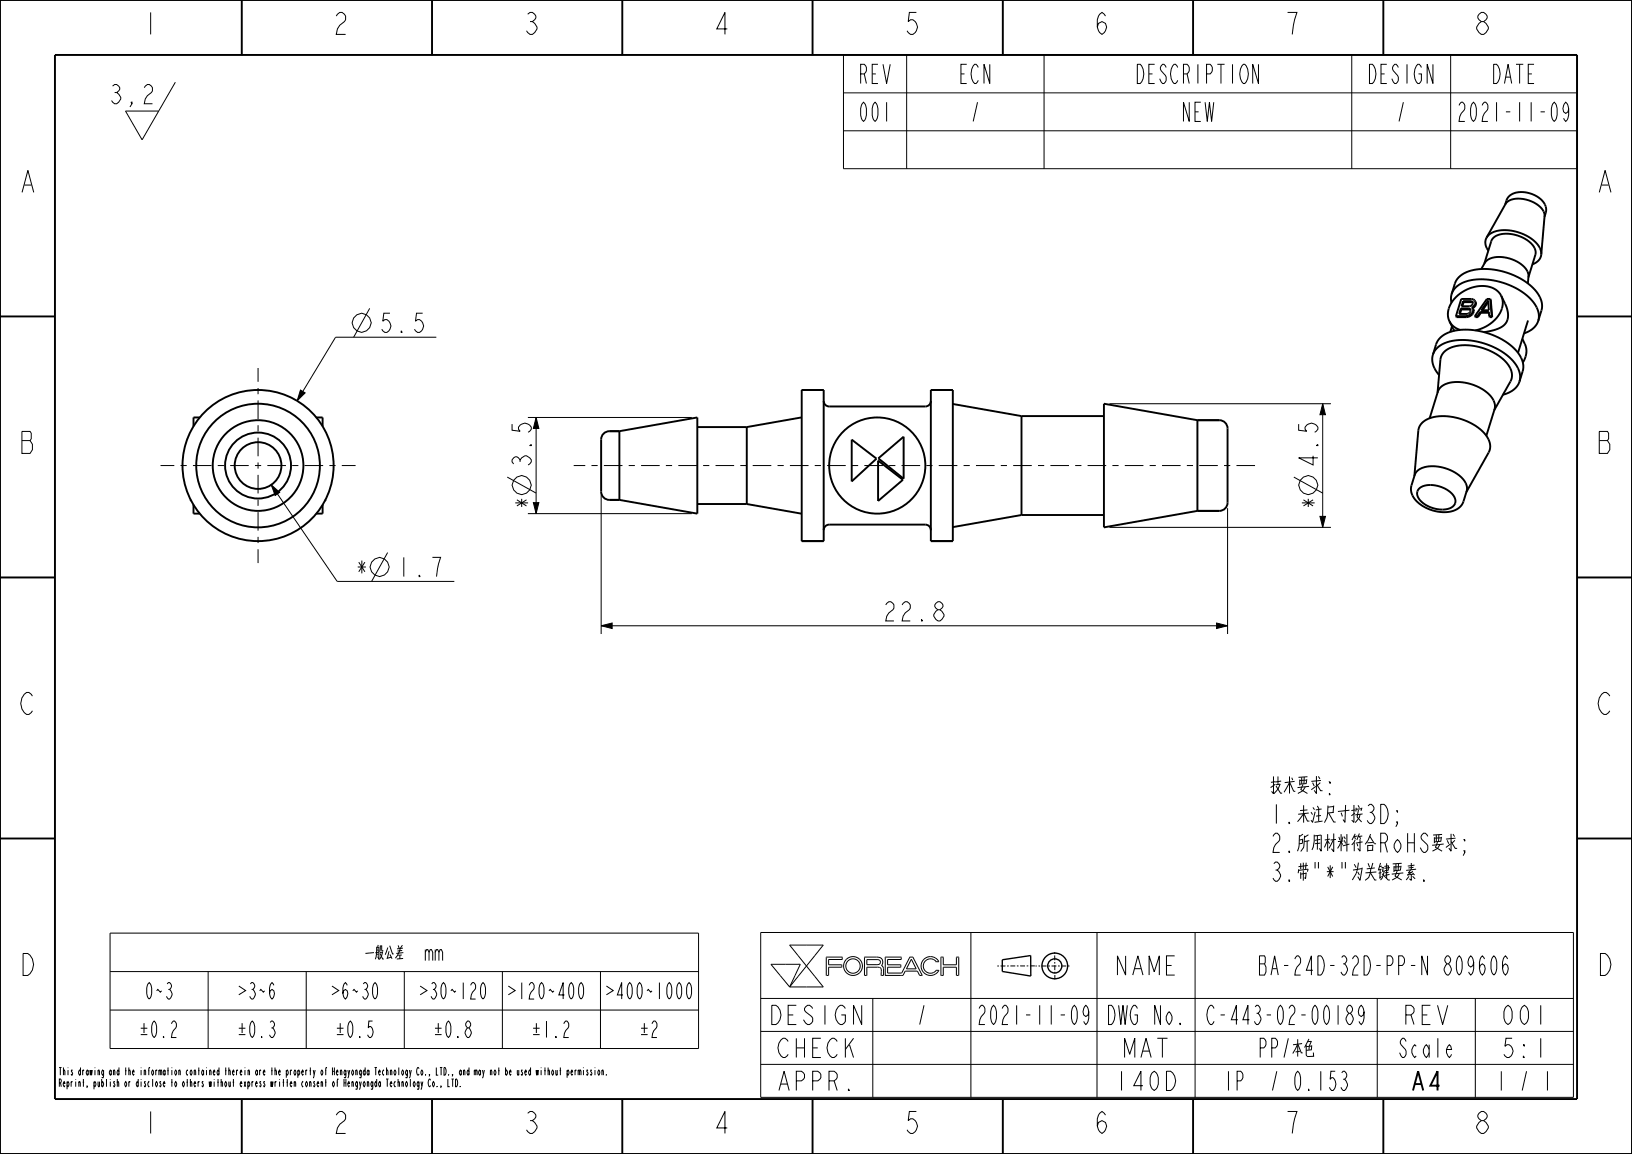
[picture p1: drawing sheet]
<svg xmlns="http://www.w3.org/2000/svg" width="297mm" height="210mm" viewBox="0 0 297 210" stroke-linecap="round" stroke-linejoin="round" font-family="sans-serif">
<g fill="none" stroke="#000" stroke-width=".18">
<path d="M20.5 15.7l.4-.3a.82 .82 0 0 1 .9 .9l-.6 .5a1.58 1.58 0 0 1 .8 1.2 1.2 1.2 0 0 1-1.1 .9l-.6-.6M20.9 16.8h.3M24 18.9l-.2-.3h.2v.3l-.3 .6M26.3 16l.5-.6h.4l.5 .6a1.35 1.35 0 0 1-.9 1.4l-.4 .6-.1 .9h1.4M31.9 15l-6 10.4-3.1-5.2h6.1M153.5 10h133.5v20.7h-133.5zM153.5 16.9h133.5M165 10v20.7M190 10v20.7M207 11.7a.96 .96 0 0 1 1 .9 2.6 2.6 0 0 1-.5 2.6h-.5zM229 11.7v3.5l-1-3.5v3.5M246 10v20.7"/>
<path d="M264 10v20.7M265.5 19.2l.4-.6h.3a1.25 1.25 0 0 1-.3 2l-.2 .6-.2 .9h1.1M285.5 19.8l-.2 .6-.3 .2a1.24 1.24 0 0 1 0-2 2.91 2.91 0 0 1 0 3.5l-.4-.6M153.5 23.8h133.5M67.3 56.1l-2.9 5.3M76.9 57h-1.1l-.2 1.5 .4-.3a1.17 1.17 0 0 1 1.1 1.1 1.17 1.17 0 0 1-1.1 1.2l-.6-.6M54.7 71l.8 .5-1.4 1.4zM79.4 61.4h-18.3l-7 11.5M93.2 77.2v1.1l1.4 .2-.2-.4a1.17 1.17 0 0 1 1.1-1.1 1.17 1.17 0 0 1 1.2 1.1l-.6 .6M96.1 76h29.8M97.6 76l.5 2h-1zM97.6 76v17.5"/>
<path d="M201.9 73.5h40.3M236.3 77.2v1.1l1.5 .2-.3-.4a1.17 1.17 0 0 1 1.2-1.1 1.17 1.17 0 0 1 1.1 1.1l-.5 .6M240.7 73.5l.5 2h-1zM240.7 73.5v22.5M49.4 88.2l1.5 1.4-.8 .6zM49.4 88.2l12 17.6h21.3M92.3 86.8l5.3 2.9M96.1 93.5h29.8M97.1 91.5h1l-.5 2zM109.4 90v25.4M201.9 96h40.3M223.4 92.5v22.9"/>
<path d="M235.5 86.8l5.2 2.9M240.2 94h1l-.5 2zM70.5 100.6l-2.9 5.2M78.7 101.4h1.5l-.4 1.2-.4 2.3M109.4 113.9l2-.5v1zM109.4 113.9h114M170.3 111.3l.4-.3a1.13 1.13 0 0 1 1.1 1.1 1.2 1.2 0 0 1-1.1 .9 1.58 1.58 0 0 1-.8-1.2zM170.7 111l-.6-.6a.82 .82 0 0 1 .9-.9l.6 .6-.2 .6-.4 .3M221.4 113.4l2 .5-2 .5zM20 169.8h107.1v21h-107.1zM20 176.8h107.1M37.9 176.8v14"/>
<path d="M55.7 176.8v14M73.6 176.8v14M77.4 173.3l.2-.5h.3l.2 .5v1.5M91.4 176.8v14M92.5 179.4l1.3 .9-1.3 .7M109.3 176.8v14M110.4 179.4l1.2 .9-1.2 .7M138.4 169.7h147.9v30h-147.9zM140.3 175.5h5.3l-1.9 4.1zM143.7 172h6.1l-3 3.8zM146.8 175.8l3 3.8h-6.1M146.8 175.8l-3.1 3.8"/>
<path d="M150.8 177.5v-1.5h2.4v-.4h-2.4v-1h2.4l.1-.4h-2.9v3.3h.4M157.8 174.6l2.1 .1 .3 .1v.4l-.4 .3h-2zM157.8 177.5v-1.5h1.9l.4 .1 .2 .2 .1 1.2h.4M160.8 177.5v-1.3l-.4-.5 .2-.6-.2-.7-.7-.2h-2.3l-.1 3.3h.5M164.3 177.5h.1M165.9 174.6l.8 1.7h-1.7zM166.1 174.2h-.5l-1.5 2.9h-2.6v-1.1h2.4v-.4h-2.4v-1h2.5v-.4h-2.9v3.3h3.2M166.1 174.2h.1M166.1 174.2l1.7 3.3h-.4l-.4-.8h-2.3l-.4 .8M170.4 175l-.7-.5h-.8l-.6 .5-.3 .8 .3 .8 .6 .4h.8l.7-.4M170.4 176.6h.1M170.4 175h.1"/>
<path d="M170.4 176.6h.4M170.4 175h.5l-.4-.5-.5-.3-.7-.1-.7 .1-.5 .4-.3 .5-.2 .5 .1 .7 .5 .8 1 .4 1-.2 .7-.7M170.8 176.6h.1M171.2 174.2h.5v1.4h2.4v-1.4h.4v3.3h-.4v-1.5h-2.4v1.5h-.5zM176.7 169.7v30M199.6 169.7v30M217.5 169.7v30M229.2 173.9h.9l.2 .3v.9l-.2 .3a1.81 1.81 0 0 1 0 2h-.9zM229.2 175.4h.9M231.3 177.4l.7-3.5 .6 3.5M231.6 176.3h.8M271.9 173.9a2.91 2.91 0 0 1 0 3.5 2.91 2.91 0 0 1 0-3.5z"/>
<path d="M274.4 174.5l-.4-.6a2.91 2.91 0 0 0 0 3.5 1.6 1.6 0 0 0 .4-1.7l-.4-.3-.4 .3-.2 .6M20 183.8h107.1M49.3 194.8h.3M49.5 194.3v1.4M50 195l.2-.3 .1 1M50 194.3v1.4M50.3 196.9l-.2-.1-.1 .3M50.7 195.1h.3l-.1-.4a.68 .68 0 0 0 0 1l.1-.3M50.9 196.4v.1M50.9 196.8v1M51.4 196.9h.3M51.6 196.4v1.4"/>
<path d="M52.1 195.1l.2-.4a.58 .58 0 0 1-.1 1l-.1-.4M52.1 194.7v1.4M52.1 196.9h.3M52.3 196.4v1.4M52.8 197.2h.3l-.1-.4a.68 .68 0 0 0 0 1l.1-.3M52.8 194.7v1M53.1 194.8l-.2-.1-.1 .3M53.5 197.1l.2-.3 .1 1M53.5 196.8v1M53.7 194.7a.68 .68 0 0 1 0 1 .68 .68 0 0 1 0-1zM54.2 195.1l.2-.4a.58 .58 0 0 1-.1 1l-.1-.4M54.2 194.7v1.4"/>
<path d="M54.9 195.1h.3l-.1-.4a.68 .68 0 0 0 0 1l.1-.3M55.2 196.9l-.1-.1a.68 .68 0 0 0 0 1l.1-.2M55.6 194.7v1M55.8 196.8a.68 .68 0 0 1 0 1 .68 .68 0 0 1 0-1zM55.9 194.8l-.2-.1-.1 .3M56.3 197.1l.2-.3 .1 1M56.3 194.8h.3M56.3 196.8v1M56.5 194.3v1.4M57 194.7l.2 .8-.2 .6M57.3 196.9l-.1-.1-.1 .1a.52 .52 0 0 1 0 .9l-.1-.3M57.4 194.7l-.2 .8"/>
<path d="M57.7 197.2h.3l-.1-.4a.68 .68 0 0 0 0 1l.1-.3M58.4 197.1l.2-.3 .1 1M58.4 196.8v1M58.6 194.7a.68 .68 0 0 1 0 1 .68 .68 0 0 1 0-1zM59.1 196.9h.3M59.2 194.8h.2M59.3 196.4v1.4M59.5 194.4l-.1-.1-.1 .2v1.2M60.7 196.8a.68 .68 0 0 1 0 1 .68 .68 0 0 1 0-1zM61.3 196.9h.2M61.6 196.5l-.1-.1-.1 .2v1.2M79.5 197.6l.1 .2z"/>
<path d="M80.3 197.8l-.1-.2v.4M81.5 196.4v1.4h.4M82.4 196.4v1.4M82.9 196.4h.2a1.23 1.23 0 0 1 0 1.4h-.2zM83.7 197.6l.1 .2zM99 194.8h.3M99.7 195l.2-.3 .1 1M99.7 194.3v1.4M100.6 194.7a.68 .68 0 0 1 0 1 .68 .68 0 0 1 0-1zM101.1 194.7l.1 1 .2-.3M101.4 194.7v1M101.8 194.8h.3"/>
<path d="M102 194.3v1.4M103.2 195.1l.2-.4a.58 .58 0 0 1-.1 1l-.1-.4M103.2 194.7v1.4M103.9 195.1h.3l-.1-.4a.68 .68 0 0 0 0 1l.1-.3M104.6 194.7v1M104.9 194.8l-.2-.1-.1 .3M105.2 195l.2-.3 .1 1M105.2 194.7v1M105.5 195l.2-.3v1M106.2 194.3v.1M106.2 194.7v1M107 194.8l-.1-.1-.1 .1a.52 .52 0 0 1 0 .9l-.1-.3"/>
<path d="M107.7 194.8l-.1-.1-.1 .1a.52 .52 0 0 1 0 .9l-.1-.3M108.3 194.3v.1M108.3 194.7v1M109 194.7a.68 .68 0 0 1 0 1 .68 .68 0 0 1 0-1zM109.5 195l.2-.3 .1 1M109.5 194.7v1M110.3 195.5l.1 .2zM138.4 181.7h147.9M138.4 187.7h147.9M138.4 193.7h147.9M143.4 189.5l-.5-.6a1.2 1.2 0 0 0-1.1 .9 2.11 2.11 0 0 0 .7 2.6h.4l.5-.5M158.8 181.7v18"/>
<path d="M178.2 183.5l.4-.6h.2a1.25 1.25 0 0 1-.2 2.1l-.3 .6-.1 .8h1M198.1 184.1l-.1 .6-.4 .3a1.24 1.24 0 0 1 0-2.1 2.91 2.91 0 0 1 0 3.5l-.4-.5M220.9 183.5l-.4-.6a.98 .98 0 0 0-.7 .9 2.6 2.6 0 0 0 .5 2.6h.2l.4-.5M248.2 184.1l-.1 .6-.4 .3a1.24 1.24 0 0 1 0-2.1 2.91 2.91 0 0 1 0 3.5l-.4-.5M250.6 181.7v18M268.5 181.7v18"/>
<circle cx="65.8" cy="58.7" r="1.72"/>
<circle cx="94.9" cy="88.3" r="1.72"/>
<circle cx="238.1" cy="88.3" r="1.72"/>
<circle cx="69.1" cy="103.2" r="1.72"/>
<circle cx="155.2" cy="175.8" r="1.31"/>
<circle cx="155.2" cy="175.8" r="1.71"/>
</g>
<path d="M54.7 71l.8 .5-1.4 1.4zM97.6 76l.5 2h-1zM240.7 73.5l.5 2h-1zM49.4 88.2l1.5 1.4-.8 .6zM97.1 91.5h1l-.5 2zM240.2 94h1l-.5 2zM109.4 113.9l2-.5v1zM221.4 113.4l2 .5-2 .5z" fill="#000"/>
<g fill="none" stroke="#000" stroke-width=".35">
<path d="M0 0h297v210h-297zM10 10h277v190h-277zM44 .1v10M78.6 .1v10M113.2 .1v10M147.9 .1v10M182.5 .1v10M217.1 .1v10M251.7 .1v10M274.1 36.5a3 3 0 0 1 3.8-1.4 3.8 3.8 0 0 1 3.5 3.2l-.1 .4M0 57.6h10M264.1 55.1a3.1 3.1 0 0 1 2.3-3.7 12.3 12.3 0 0 1 12.9 4 3.3 3.3 0 0 1-1.9 5.3"/>
<path d="M264.2 59.4l-.3 1M264.5 59.9l.2 .3M265 57.5l.1 .2h1.8M265 57.5h1.8M265.9 56.1v.2M265.9 56.1h1.4M265.9 56.1l-.4 1h1.5a.6 .6 0 0 0 .5-.9M265.9 56.3h1.5M265.9 56.3l-.2 .8M266.3 54.8l-.3 .9h1.4a.55 .55 0 0 0 .6-.2 .55 .55 0 0 0-.1-.6M266.3 54.8l.1 .2M266.3 54.8h1.4"/>
<path d="M266.4 55l-.3 .7M266.4 55h1.4M266.8 57.5l.1 .2M267.2 57.5h-.4M267.2 57.5l.1 .1M267.3 57.6l-.4 .1M267.3 56.1l.1 .2M267.3 56.1l.2 .1M267.4 56.3l.2 .1M267.5 56.2l.1 .2M267.6 57.3l.1 .1M267.6 57.3l-.4 .2"/>
<path d="M267.6 56.4h.1M267.7 57.4l-.4 .2M267.7 54.8l.1 .2M267.7 54.8l.2 .1M267.8 55l.2 .1M267.9 57l-.3 .3M267.9 57l.1 .2M267.9 54.9l.1 .2M268 57.2l-.3 .2M268 55.9l.1 .1M268 55.9h-.2l.3 .4M268 55.1h.1"/>
<path d="M268 56.8l-.1 .2M268 56.8l.1 .2M268.1 56l-.1 .1M268.1 56.3v.2M268.1 56.3l.1 .3M268.1 57l-.1 .2M268.1 56.5l.1 .1M268.1 56.5l-.1 .3M268.2 56.6l-.1 .4M268.3 55.6l-.3 .3M268.3 55.6l.1 .2M268.4 55.8l-.3 .2"/>
<path d="M268.4 57.5l.1 .2h.5M268.4 57.5h.5M268.4 55.4l-.1 .2M268.4 55.4l.1 .2M268.5 54.9v.2M268.5 54.9l.1 .4M268.5 54.9l-.4-.4-2.2-.1-.9 3.1M268.5 55.1l-.1 .3M268.5 55.1l.1 .2M268.5 55.6l-.1 .2M268.6 55.3l-.1 .3M268.9 57.5l.1 .2"/>
<path d="M269.4 56.7l.1 .2M269.4 56.7h1.5l.1 .8M269.4 56.7l-.5 .8M269.5 56.9h1.5M269.5 56.9l-.5 .8M270.8 54.7l.2 1.8h-1.4zM270.8 55l-1 1.5M271 57.5l.1 .2h.5M271 57.5h.5M271.2 54.4l.4 3.3M271.2 54.4h-.6l-2.2 3.1M271.2 54.4l.3 3.1"/>
<path d="M271.5 57.5l.1 .2M273.9 55.3a3.2 3.2 0 0 1-.3 4 7.5 7.5 0 0 1-3.5 1.1M278.1 58.3l-1.8 5.9M287 57.6h10M112.7 78.5h-1.8a1.5 1.5 0 0 0-1.5 1.5v9.5a1.5 1.5 0 0 0 1.5 1.5h1.8M145.9 71h4v27.5h-4M169.4 73a1 1 0 0 1-1 1h-17.5a1 1 0 0 1-1-1M173.4 71h-4v27.5h4M217.9 76.5h4a1.5 1.5 0 0 1 1.5 1.5v13.5a1.5 1.5 0 0 1-1.5 1.5h-4M261.3 62.7a4.5 4.5 0 0 1 4.1-2.6 12.6 12.6 0 0 1 11.1 4.4 3.6 3.6 0 0 1 .6 3.1M34.7 91v.2h.1M59.2 91l-.1 .1"/>
<path d="M155 80l4.5 3.5-4.5 4.1zM159.8 83.8l4.5 3.5-4.5 3.9zM159.8 83.4l4.6-3.9v7.6zM169.4 96.5a1 1 0 0 0-1-1h-17.5a1 1 0 0 0-1 1M256.9 88.3a3.4 3.4 0 0 0 2 3.8 6.4 6.4 0 0 0 6.6 .4l.4-.5 .4-.7M258.3 88.9a4.9 4.9 0 0 1 5.4 .5 1.91 1.91 0 0 1 1 2.5 3.9 3.9 0 0 1-4.5 .3 2.87 2.87 0 0 1-2.3-2.8zM0 105.1h10M287 105.1h10M0 152.6h10M287 152.6h10M44 200.1v10M78.6 200.1v10"/>
<path d="M113.2 200.1v10M147.9 200.1v10M182.5 200.1v10M217.1 200.1v10M251.7 200.1v10"/>
<circle cx="47" cy="84.7" r="8.3"/>
<circle cx="47" cy="84.7" r="6"/>
<circle cx="47" cy="84.7" r="4.3"/>
</g>
<g fill="none" stroke="#000" stroke-width=".25">
<path d="M187.6 173.9v3.7l-5.2-.8v-2.1l5.2-.8"/>
<circle cx="192" cy="175.8" r="2.34"/>
<circle cx="192" cy="175.8" r="1.29"/>
</g>
<path d="M181.5 175.8h6.8M191.9 173.3l.1 5M194.6 175.8h-6.2" fill="none" stroke="#000" stroke-width=".18" stroke-dasharray=".3 .3 .9 .3" stroke-linecap="butt"/>
<!-- layer: 02___PRT_ALL_AXES -->
<g fill="none" stroke="#000" stroke-width=".35">
<path d="M274.1 36.5l-.2 .7M281.3 38.7l-.2 .8M263.8 58.5l.7 1.4M263.8 58.5a3.1 3.1 0 0 0 1.9 1.5M264.2 53.5l.6-1.9a4.4 4.4 0 0 1 3.9-2.6 12.7 12.7 0 0 1 11.1 4.4 3.6 3.6 0 0 1 .7 3.1l-.6 1.9M269.6 49l.6-1.1a3.8 3.8 0 0 1 4.1-1 4.9 4.9 0 0 1 3.8 3.1v1.6M270.1 48l1.3-4.1a2.75 2.75 0 0 1 3-1.4 5.6 5.6 0 0 1 5 3v.8l-1.3 4.2M270.5 43.2l3.5-6.1a3.5 3.5 0 0 1 3.9-.7 3.9 3.9 0 0 1 3.2 2.8l-.6 7.1M270.5 43.2a2.19 2.19 0 0 0 .4 2.4M270.5 43.2a3.9 3.9 0 0 1 3.8-1.3 7.2 7.2 0 0 1 6 3.5l.2 .9M273.2 53.8a4.1 4.1 0 0 0-5-1.6 5.8 5.8 0 0 0-4.7 5.1l.3 1.2M273.2 53.8a4.2 4.2 0 0 1-1.8 5 7.2 7.2 0 0 1-2.9 1.3"/>
<path d="M273.2 53.8l.7 1.5M280.5 46.3a2.18 2.18 0 0 1-1.6 1.8M36.4 76h-1.2v1.6M57.6 76h1.1v1.6M110.9 78.5h1.8M112.7 78.5l14.2-2.5v17.5l-14.2-2.5M112.7 78.5v12.5M126.9 77.7h9M135.9 77.7v14M145.9 76l-10 1.7M149.9 71h-4v27.5h4M169.4 71h4v27.5h-4"/>
<path d="M173.4 73.5l12.5 2.2M185.9 75.7v18M185.9 75.7h15M217.9 76.5l-17-3v22.5l17-3M217.9 76.5h4M217.9 76.5v16.5M260.2 76.1l1.5-4.8a3.5 3.5 0 0 1 3.7-1.8 7.8 7.8 0 0 1 6.4 3.4l.2 .7v.6l-1.5 5.1M260.8 64.6a3.9 3.9 0 0 0 1.1 3.6M260.8 64.6a4.4 4.4 0 0 1 3.9-2.6 12.7 12.7 0 0 1 11.1 4.3 3.6 3.6 0 0 1 .7 3.1M261.3 62.7l-.5 1.9M261.6 71.5l.5-6a3.1 3.1 0 0 1 3-2.5 10.3 10.3 0 0 1 9.4 3.4 2.73 2.73 0 0 1 .4 3l-3 5.2M276.5 69.4a3.9 3.9 0 0 1-3 2.4"/>
<path d="M277 61.7l.5 .9a3.4 3.4 0 0 1-.4 3.4M277.1 67.6l-.6 1.8M35.2 91.8v1.7h1.2M58.7 91.8v1.7h-1.1M110.9 91h1.8M126.9 91.7h9M135.9 91.7l10 1.8M185.9 93.7l-12.5 2.2M185.9 93.7h15M217.9 93h4M256.9 88.3l.5-1.8a3 3 0 0 1 3.3-1.7 6.9 6.9 0 0 1 6.1 3.3l.1 1.2-.6 2M257.4 86.6l.7-8.2a3.1 3.1 0 0 1 3-2.5 10.3 10.3 0 0 1 9.4 3.5 2.74 2.74 0 0 1 .4 3l-4 7.1"/>
<circle cx="47" cy="84.7" r="13.8"/>
<circle cx="47" cy="84.7" r="11.3"/>
<circle cx="159.6" cy="84.7" r="8.8"/>
</g>
<path d="M228.4 84.7h-124" fill="none" stroke="#000" stroke-width=".18" stroke-dasharray="1.1 1.1 3.4 1.1" stroke-dashoffset="2.3" stroke-linecap="butt"/>
<path d="M47 84.7v17.8M47 84.7v-17.7M47 84.7h-17.8M47 84.7h17.7" fill="none" stroke="#000" stroke-width=".18" stroke-dasharray="1.1 1.1 3.4 1.1" stroke-dashoffset=".6" stroke-linecap="butt"/>
<g font-size="5.2">
<text x="26.1" y="6.3">1</text>
<text x="60.7" y="6.3">2</text>
<text x="95.4" y="6.3">3</text>
<text x="130" y="6.3">4</text>
<text x="164.6" y="6.3">5</text>
<text x="199.2" y="6.3">6</text>
<text x="233.9" y="6.3">7</text>
<text x="268.5" y="6.3">8</text>
<text x="3.8" y="35">A</text>
<text x="290.8" y="35">A</text>
<text x="3.8" y="82.5">B</text>
<text x="290.8" y="82.5">B</text>
<text x="3.8" y="130">C</text>
<text x="290.8" y="130">C</text>
<text x="3.8" y="177.5">D</text>
<text x="290.8" y="177.5">D</text>
<text x="26.1" y="206.3">1</text>
<text x="60.7" y="206.3">2</text>
<text x="95.4" y="206.3">3</text>
<text x="130" y="206.3">4</text>
<text x="164.6" y="206.3">5</text>
<text x="199.2" y="206.3">6</text>
<text x="233.9" y="206.3">7</text>
<text x="268.5" y="206.3">8</text>
</g>
<g font-size="4.6">
<text x="156.8" y="15.2">REV</text>
<text x="175.1" y="15.2">ECN</text>
<text x="209.2" y="15.2">DESCRIPTION</text>
<text x="250.2" y="15.2">DESIGN</text>
<text x="272.3" y="15.2">DATE</text>
<text x="156.8" y="22.1">001</text>
<text x="176.7" y="22.1">/</text>
<text x="215.6" y="22.1">NEW</text>
<text x="254.2" y="22.1">/</text>
<text x="267.5" y="22.1">2021-11-09</text>
<text x="68.7" y="60.5">5.5</text>
<text x="96.7" y="85.4" transform="rotate(-90 96.7 85.4)">3.5</text>
<text x="239.8" y="85.4" transform="rotate(-90 239.8 85.4)">4.5</text>
<text x="96.7" y="93" transform="rotate(-90 96.7 93)">*</text>
<text x="239.8" y="93" transform="rotate(-90 239.8 93)">*</text>
<text x="64.4" y="104.9">*</text>
<text x="72" y="104.9">1.7</text>
<text x="160.4" y="113">22.8</text>
<text x="231.1" y="144.6">技术要求:</text>
<text x="231.1" y="149.9">1.未注尺寸按3D;</text>
<text x="231.1" y="155.1">2.所用材料符合RoHS要求;</text>
<text x="231.1" y="160.4">3.带&quot;*&quot;为关键要素.</text>
<text x="204" y="177.4">NAME</text>
<text x="234.2" y="177.4">BA-24D-32D-PP-N 809606</text>
<text x="141.8" y="186.4">DESIGN</text>
<text x="167" y="186.4">/</text>
<text x="180.1" y="186.4">2021-11-09</text>
<text x="202.9" y="186.4">DWG No.</text>
<text x="222.8" y="186.4">C-443-02-00189</text>
<text x="256.2" y="186.4">REV</text>
<text x="274" y="186.4">001</text>
<text x="143" y="192.4">CHECK</text>
<text x="205.2" y="192.4">MAT</text>
<text x="228.4" y="192.4">PP/本色</text>
<text x="255.5" y="192.4">Scale</text>
<text x="274" y="192.4">5:1</text>
<text x="143" y="198.4">APPR.</text>
<text x="204" y="198.4">140D</text>
<text x="223" y="198.4">IP</text>
<text x="230.9" y="198.4">/</text>
<text x="236.3" y="198.4">0.153</text>
<text x="257.3" y="198.4">A4</text>
<text x="272.4" y="198.4">1</text>
<text x="276.6" y="198.4">/ 1</text>
</g>
<g font-size="3.9">
<text x="65.3" y="174.8">一般公差</text>
<text x="79.1" y="174.8">mm</text>
<text x="26.9" y="181.8">0~3</text>
<text x="43.4" y="181.8">＞3~6</text>
<text x="60.5" y="181.8">＞6~30</text>
<text x="77" y="181.8">＞30~120</text>
<text x="93.5" y="181.8">＞120~400</text>
<text x="111.3" y="181.8">＞400~1000</text>
<text x="25.5" y="188.8">±0.2</text>
<text x="43.4" y="188.8">±0.3</text>
<text x="61.2" y="188.8">±0.5</text>
<text x="79.1" y="188.8">±0.8</text>
<text x="96.9" y="188.8">±1.2</text>
<text x="116.1" y="188.8">±2</text>
</g>
<g font-size="1.8">
<text x="10.6" y="195.7">This drawing and the information contained therein are the property of</text>
<text x="10.6" y="197.8">Reprint, publish or disclose to others without express written consent of</text>
<text x="60.3" y="195.7">Hengyongda Technology Co., LTD., and may not be used without permission.</text>
<text x="62.4" y="197.8">Hengyongda Technology Co., LTD.</text>
</g>
</svg>
